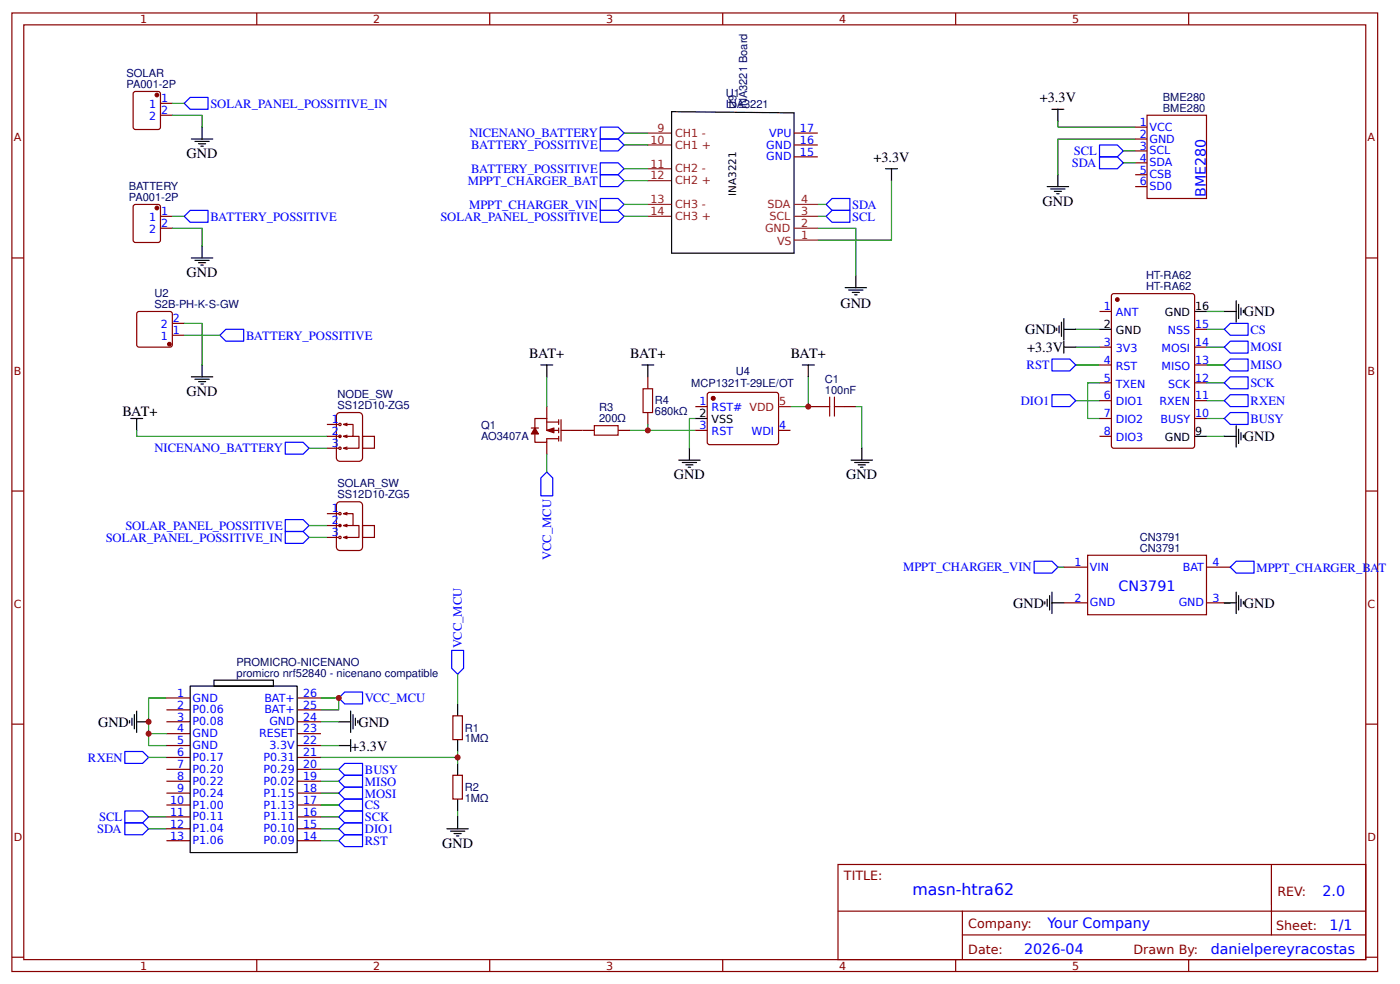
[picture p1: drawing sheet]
<svg xmlns="http://www.w3.org/2000/svg" width="312mm" height="219mm" viewBox="0 0 312 219" stroke-linecap="round" stroke-linejoin="round" font-family="sans-serif">
<g fill="none" stroke="#800" stroke-width=".26">
<path d="M2.6 2.9h304.1v213.2h-304.1zM5.3 5.5h298.7v208h-298.7zM57.1 2.9v2.6M109 2.9v2.6M160.9 2.9v2.6M212.7 2.9v2.6M264.6 2.9v2.6M29.9 20.4l5.3-.1 .4 .3 .1 7.7-.2 .4-5.3 .1-.5-.2-.1-7.7zM35.7 23h2.7M35.7 25.6h2.7M176.7 34.9h5.3M176.7 32.3h5.3"/>
<path d="M176.7 29.6h5.3M252.7 36.2h2.6M252.7 38.9h2.6M252.7 28.3h2.6M252.7 30.9h2.6M252.7 33.6h2.6M255.3 25.6h13.3v18.6h-13.3zM2.6 57.4h2.7M29.9 45.6l5.3-.1 .4 .2 .1 7.7-.2 .5h-5.3l-.5-.2-.1-7.7zM35.7 48.1h2.7M35.7 50.8h2.7M252.7 41.5h2.6"/>
<path d="M304 57.4h2.7M30.5 69.6l.5-.3 7.1 .1 .3 .4-.1 7.2-.5 .2h-7.1l-.3-.5zM38.4 74.6h2.6M38.4 71.9h2.6M244.7 77.2h2.7M244.7 69.3h2.7M247.5 65.6l.4-.3h17.5l.4 .3 .1 33.6-.3 .4-17.7 .1-.4-.2zM265.9 77.2h2.7M265.9 73.3h2.7M72.8 99.7h2.6M72.8 97.1h3.1M72.8 94.4h2.6"/>
<path d="M75.1 92l.6-.2h4.2a.79 .79 0 0 1 .8 .8v9.2a.79 .79 0 0 1-.8 .8h-4.2a.79 .79 0 0 1-.8-.8v-9.2zM76.5 94.4h2.1v2.7h-2.1M76.5 94.4l.8 .3M76.5 97.1l.8 .2M77.3 94.2l-.8 .2M77.3 96.8l-.8 .3M77.3 99.5l-.8 .2 .8 .3M78.6 97.1h1.3v2.6h-3.2M80.7 97.1h2.6v2.6h-2.6zM118.3 95.2h1.6M119.1 96.5v1.9h2.6v-.8h2.7M121.7 93.1h-2.6v2.1"/>
<path d="M121.7 93.1v2.7h2.7M121.7 93.9h2.7M121.7 90.5v2.6M121.7 98.4v2.6M124.4 93.4v1M124.4 95.2v1.1M124.4 97.1v1M124.9 95.8h7.4M124.9 93.4v4.7M137.6 95.8h2.6M144.2 83.8v2.7M144.2 91.8v2.6"/>
<path d="M154.8 90.5h2.6M154.8 95.8h2.6M157.7 87.4h15.3l.3 .4-.1 10.9-.4 .2h-15.1l-.3-.5v-10.6zM173.3 95.8h2.6M179.9 90.5h2.7M187.9 90.5h2.6M244.7 97.1h2.7M244.7 81.2h2.7M244.7 89.1h2.7M244.7 93.1h2.7M244.7 85.2h2.7M265.9 81.2h2.7"/>
<path d="M265.9 89.1h2.7M265.9 93.1h2.7M265.9 85.2h2.7M2.6 109.2h2.7M72.8 119.6h2.6M72.8 116.9h3.1M72.8 114.3h2.6M75.1 111.9l.6-.3h4.2a.79 .79 0 0 1 .8 .8v9.3a.79 .79 0 0 1-.8 .8h-4.2a.79 .79 0 0 1-.8-.8v-9.3zM76.5 114.3h2.1v2.6h-2.1M76.5 114.3l.8 .2M76.5 116.9l.8 .3M77.3 114l-.8 .3"/>
<path d="M77.3 116.7l-.8 .2M77.3 119.3l-.8 .3 .8 .2M78.6 116.9h1.3v2.7h-3.2M80.7 116.9h2.6v2.7h-2.6zM304 109.2h2.7M236.8 126.2h5.3M236.8 134.1h5.3M242.1 123.5h26.5v13.3h-26.5zM268.6 126.2h5.2M268.6 134.1h5.2M37 155.3h5.3M37 157.9h5.3"/>
<path d="M66.1 155.3h5.3M66.1 157.9h5.3M100.8 159.3h2.1v5.2h-2.1zM2.6 161.1h2.7M37 160.6h5.3M37 163.2h5.3M37 165.9h5.3M37 168.5h5.3M37 171.2h5.3M37 173.8h5.3M37 176.5h5.3M37 179.1h5.3"/>
<path d="M66.1 160.6h5.3M66.1 163.2h5.3M66.1 165.9h5.3M66.1 168.5h5.3M66.1 171.2h5.3M66.1 173.8h5.3M66.1 176.5h5.3M66.1 179.1h5.3M100.8 172.5h2.1v5.3h-2.1zM304 161.1h2.7M37 181.7h5.3M37 184.4h5.3"/>
<path d="M37 187h5.3M66.1 181.7h5.3M66.1 184.4h5.3M66.1 187h5.3M186.5 192.3h117.5v21.2h-117.5zM283 192.3v15.7M2.6 213h2.7M57.1 213.5v2.6M109 213.5v2.6M160.9 213.5v2.6M186.6 202.7h117.3M212.7 213.5v2.6"/>
<path d="M214.2 208h89.7M214.2 202.7v10.6M264.6 213.5v2.6M304 213h2.7"/>
<circle cx="75.7" cy="97.1" r=".26"/>
<circle cx="75.7" cy="99.7" r=".26"/>
<circle cx="75.7" cy="94.4" r=".26"/>
<circle cx="75.7" cy="116.9" r=".26"/>
<circle cx="75.7" cy="119.6" r=".26"/>
<circle cx="75.7" cy="114.3" r=".26"/>
</g>
<g fill="none" stroke="#000" stroke-width=".26">
<path d="M42.6 30.9h4.8M43.4 31.5h3.2M44.2 32h1.6M44.7 32.5h.5M45 28.3v2.6M149.5 24.8l27.2 .3v31.2h-27.2zM197.1 37.5h2.7M198.4 37.5v2.7M234.2 24.3h2.6M235.5 24.3v2.7M235.5 38.9v2.6M42.6 57.4h4.8"/>
<path d="M43.4 57.9h3.2M44.2 58.4h1.6M44.7 59h.5M45 54.7v2.7M233.1 41.5h4.8M233.9 42h3.2M234.7 42.6h1.6M235.2 43.1h.5M188.1 64h4.8M188.9 64.5h3.2M189.7 65.1h1.6M190.2 65.6h.6"/>
<path d="M190.5 61.4v2.6M235.2 73v.5M235.7 72.5v1.6M236.3 71.7v3.2M236.8 77.2h2.6M236.8 70.9v4.7M236.8 75.9v2.7M236.8 73.3h2.6M244.7 73.3h2.7M265.9 69.3h2.7M272.5 69.3h2.7M275.2 66.9v4.8"/>
<path d="M275.7 67.7v3.2M276.2 68.5v1.6M276.8 69v.6M29.1 93.1h2.6M30.4 93.1v2.7M42.6 83.8h4.8M43.4 84.4h3.2M44.2 84.9h1.6M44.7 85.4h.5M45 81.2v2.6M120.4 81.2h2.6M121.7 81.2v2.6"/>
<path d="M142.9 81.2h2.6M144.2 81.2v2.6M153.5 99.7v2.7M154.8 93.1h2.6M178.6 81.2h2.6M179.9 81.2v2.6M191.8 99.7v2.7M265.9 97.1h2.7M272.5 97.1h2.7M275.2 94.7v4.8M275.7 95.5v3.2M276.2 96.3v1.6"/>
<path d="M276.8 96.8v.5M151.1 102.4h4.7M151.9 102.9h3.1M152.7 103.4h1.6M153.2 104h.5M189.4 102.4h4.8M190.2 102.9h3.2M191 103.4h1.6M191.6 104h.5M232.6 133.9v.5M233.1 133.3v1.6M233.6 132.5v3.2"/>
<path d="M234.2 134.1h2.6M234.2 131.7v4.8M272.5 134.1h2.7M275.2 131.7v4.8M275.7 132.5v3.2M276.2 133.3v1.6M276.8 133.9v.5M29.4 159.8v1.6M29.9 159v3.2M30.4 158.2v4.8M42.3 152.6h23.8v37.1h-23.8zM47.6 151.3h13.3v1.3h-13.3z"/>
<path d="M78.1 158.2v4.8M78.6 159v3.2M79.1 159.8v1.6M101.9 156.6v2.7M28.8 160.3v.5M30.4 160.6h2.7M75.4 160.6h2.7M75.4 165.9h2.7M78.1 164.5v2.7M79.6 160.3v.5M101.9 164.5v2.7M101.9 169.8v2.7"/>
<path d="M101.9 177.8v2.6M99.5 184.4h4.7M100.3 184.9h3.2M101.1 185.4h1.6M101.6 186h.5M101.9 181.7v2.7"/>
</g>
<g fill="none" stroke="#080" stroke-width=".26">
<path d="M38.4 25.6h6.6v2.7M38.4 23h2.6M138.9 29.6h5.3M138.9 32.3h5.3M138.9 37.5h5.3M235.5 27v1.3h17.2M250 36.2h2.7M250 33.6h2.7M252.7 30.9h-17.2v8M38.4 50.8h6.6v3.9M38.4 48.1h2.6M138.9 48.1h5.3"/>
<path d="M138.9 45.5h5.3M138.9 40.2h5.3M182 50.8h8.5v10.6M182 48.1h1.9M182 45.5h1.9M198.4 40.2v13.2h-16.4M41 71.9h4v9.3M41 74.6h7.9M239.4 77.2h5.3M239.4 73.3h5.3M268.6 77.2h3.9M268.6 73.3h3.9"/>
<path d="M268.6 69.3h3.9M30.4 95.8v1.3h42.4M68.8 99.7h4M121.7 83.8v6.7M140.2 95.8h14.6M144.2 94.4v1.4M154.8 93.1h-1.3v6.6M179.9 83.8v6.7h-4M190.5 90.5h1.3v9.2M239.4 81.2h5.3M239.4 89.1h5.3M244.7 85.2h-2.6v7.9h2.6"/>
<path d="M268.6 81.2h3.9M268.6 89.1h3.9M268.6 97.1h3.9M268.6 85.2h3.9M268.6 93.1h3.9M68.8 116.9h4M68.8 119.6h4M121.7 101v4M235.5 126.2h1.3M272.5 134.1h1.3M37 155.3h-3.9v10.6h3.9M71.4 155.3h4v2.6h-4"/>
<path d="M101.9 150v6.6M33.1 168.5h3.9M33.1 163.2h3.9M71.4 160.6h4M71.4 165.9h4M71.4 171.2h4M71.4 179.1h4M71.4 176.5h4M71.4 173.8h4M71.4 168.5h30.5M101.9 167.2v2.6M33.1 184.4h3.9"/>
<path d="M33.1 181.7h3.9M71.4 184.4h4M71.4 181.7h4M71.4 187h4M101.9 180.4v1.3"/>
</g>
<g fill="#800" stroke="#800" stroke-width=".26">
<path d="M121.7 95.8l1.6-.6v1.1z"/>
<path d="M119.1 95.2l.8 1.3h-1.6z"/>
<circle cx="34.9" cy="21.1" r=".4"/>
<circle cx="34.9" cy="46.3" r=".4"/>
<circle cx="37.7" cy="76.6" r=".4"/>
<circle cx="248.7" cy="66.6" r=".4"/>
<circle cx="158.7" cy="88.6" r=".4"/>
</g>
<g fill="none" stroke="#00f" stroke-width=".26">
<path d="M42.3 21.7h4v2.6h-4l-1.3-1.3zM133.6 28.3h4l1.3 1.3-1.3 1.3h-4zM133.6 30.9h4l1.3 1.4-1.3 1.3h-4zM133.6 36.2h4l1.3 1.3-1.3 1.4h-4zM133.6 38.9h4l1.3 1.3-1.3 1.3h-4zM244.7 34.9h4l1.3 1.3-1.3 1.3h-4zM244.7 32.3h4l1.3 1.3-1.3 1.3h-4zM41 48.1l1.3-1.3h4v2.7h-4zM133.6 44.2h4l1.3 1.3-1.3 1.3h-4zM133.6 46.8h4l1.3 1.3-1.3 1.4h-4zM183.9 45.5l1.3-1.3h4v2.6h-4zM185.2 46.8h4v2.7h-4l-1.3-1.4z"/>
<path d="M50.3 73.3h3.9v2.6h-3.9l-1.4-1.3zM234.2 79.9h3.9l1.3 1.3-1.3 1.3h-3.9zM272.5 77.2l1.3-1.3h4v2.7h-4zM272.5 73.3l1.3-1.4h4v2.7h-4zM63.5 98.4h4l1.3 1.3-1.3 1.3h-4zM234.2 87.8h3.9l1.3 1.3-1.3 1.4h-3.9zM272.5 81.2l1.3-1.3h4v2.6h-4zM272.5 89.1l1.3-1.3h4v2.7h-4zM272.5 85.2l1.3-1.4h4v2.7h-4zM272.5 93.1l1.3-1.3h4v2.6h-4zM63.5 118.2h4l1.3 1.4-1.3 1.3h-4zM63.5 115.6h4l1.3 1.3-1.3 1.3h-4z"/>
<path d="M120.4 106.3l1.3-1.3 1.3 1.3v4h-2.6zM230.2 124.9h4l1.3 1.3-1.3 1.3h-4zM275.2 124.9h3.9v2.6h-3.9l-1.4-1.3zM75.4 155.3l1.3-1.3h4v2.6h-4zM100.5 144.7h2.7v4l-1.3 1.3-1.4-1.3zM27.8 167.2h3.9l1.4 1.3-1.4 1.3h-3.9zM75.4 171.2l1.3-1.4h4v2.7h-4zM75.4 173.8l1.3-1.3h4v2.6h-4zM75.4 179.1l1.3-1.3h4v2.6h-4zM76.7 175.1h4v2.7h-4l-1.3-1.3zM27.8 183.1h3.9l1.4 1.3-1.4 1.3h-3.9zM27.8 180.4h3.9l1.4 1.3-1.4 1.4h-3.9z"/>
<path d="M75.4 184.4l1.3-1.3h4v2.6h-4zM76.7 180.4h4v2.7h-4l-1.3-1.4zM76.7 185.7h4v2.7h-4l-1.3-1.4z"/>
</g>
<path d="M144.2 37.5h5.3M144.2 29.6h5.3M144.2 32.3h5.3M144.2 40.2h5.3M144.2 48.1h5.3M144.2 45.5h5.3M176.7 48.1h5.3M176.7 45.5h5.3M176.7 53.4h5.3M176.7 50.8h5.3" fill="none" stroke="#8d2323" stroke-width=".26"/>
<path d="M132.3 94.7h5.3v2.1h-5.3zM143.1 86.5h2.2v5.3h-2.2zM182.6 90.5h2.1M184.7 88.3v4.3M185.7 90.5h2.2M185.7 88.3v4.3" fill="none" stroke="#a00000" stroke-width=".26"/>
<path d="M173.3 90.5h2.6" fill="none" stroke="#f00" stroke-width=".26"/>
<g fill="#c00">
<circle cx="33.1" cy="160.6" r=".66"/>
<circle cx="33.1" cy="163.2" r=".66"/>
<circle cx="101.9" cy="168.5" r=".66"/>
<circle cx="75.4" cy="155.3" r=".66"/>
<circle cx="179.9" cy="90.5" r=".66"/>
<circle cx="144.2" cy="95.8" r=".66"/>
</g>
<text font-size="3.5" fill="#00f" x="203.1" y="199.1">masn-htra62</text>
<g font-size="3.2">
<text x="231.5" y="22.7">+3.3V</text>
<text x="41.5" y="35.2">GND</text>
<text x="194.4" y="36">+3.3V</text>
<text x="232" y="45.7">GND</text>
<text x="41.5" y="61.6">GND</text>
<text x="187.1" y="68.6">GND</text>
<text x="276.9" y="70.4">GND</text>
<text x="228.2" y="74.4">GND</text>
<text x="117.8" y="79.6">BAT+</text>
<text x="140.3" y="79.6">BAT+</text>
<text x="176" y="79.6">BAT+</text>
<text x="228.6" y="78.3">+3.3V</text>
<text x="41.5" y="88.1">GND</text>
<text x="27.3" y="92.6">BAT+</text>
<text x="276.9" y="98.2">GND</text>
<text x="150" y="106.6">GND</text>
<text x="188.4" y="106.6">GND</text>
<text x="225.6" y="135.2">GND</text>
<text x="276.9" y="135.2">GND</text>
<text x="21.8" y="161.6">GND</text>
<text x="79.8" y="161.7">GND</text>
<text x="78.2" y="167">+3.3V</text>
<text x="98.4" y="188.6">GND</text>
</g>
<g font-size="3.2" fill="#00f">
<text x="268.4" y="43.8" transform="rotate(-90 268.4 43.8)">BME280</text>
<text x="249" y="131.5">CN3791</text>
<text x="294.4" y="199.3">2.0</text>
<text x="233.2" y="206.4">Your Company</text>
<text x="296" y="207">1/1</text>
<text x="228" y="212.3">2026-04</text>
<text x="269.5" y="212.2">danielpereyracostas</text>
</g>
<g font-size="2.8" fill="#00f">
<text x="46.8" y="23.9">SOLAR_PANEL_POSSITIVE_IN</text>
<text x="104.5" y="30.5">NICENANO_BATTERY</text>
<text x="104.9" y="33.2">BATTERY_POSSITIVE</text>
<text x="239" y="34.5">SCL</text>
<text x="104.2" y="41.1">MPPT_CHARGER_BAT</text>
<text x="104.9" y="38.5">BATTERY_POSSITIVE</text>
<text x="238.6" y="37.1">SDA</text>
<text x="104.5" y="46.4">MPPT_CHARGER_VIN</text>
<text x="189.7" y="46.5">SDA</text>
<text x="46.8" y="49.1">BATTERY_POSSITIVE</text>
<text x="98" y="49.1">SOLAR_PANEL_POSSITIVE</text>
<text x="189.7" y="49.1">SCL</text>
<text x="54.8" y="75.6">BATTERY_POSSITIVE</text>
<text x="278.3" y="74.3">CS</text>
<text x="228.5" y="82.2">RST</text>
<text x="278.3" y="82.1">MISO</text>
<text x="278.3" y="78.1">MOSI</text>
<text x="278.3" y="86.2">SCK</text>
<text x="227.2" y="90.1">DIO1</text>
<text x="278.3" y="90">RXEN</text>
<text x="278.3" y="94.1">BUSY</text>
<text x="34.4" y="100.7">NICENANO_BATTERY</text>
<text x="27.9" y="117.9">SOLAR_PANEL_POSSITIVE</text>
<text x="23.5" y="120.5">SOLAR_PANEL_POSSITIVE_IN</text>
<text x="122.7" y="124.5" transform="rotate(-90 122.7 124.5)">VCC_MCU</text>
<text x="201" y="127.1">MPPT_CHARGER_VIN</text>
<text x="279.7" y="127.1">MPPT_CHARGER_BAT</text>
<text x="102.8" y="144.2" transform="rotate(-90 102.8 144.2)">VCC_MCU</text>
<text x="81.2" y="156.2">VCC_MCU</text>
<text x="19.6" y="169.5">RXEN</text>
<text x="81.2" y="172.2">BUSY</text>
<text x="81.2" y="174.8">MISO</text>
<text x="81.2" y="177.4">MOSI</text>
<text x="21.6" y="185.3">SDA</text>
<text x="22.1" y="182.6">SCL</text>
<text x="81.2" y="182.7">SCK</text>
<text x="81.2" y="180.1">CS</text>
<text x="81.2" y="185.4">DIO1</text>
<text x="81.2" y="188">RST</text>
</g>
<g font-size="2.8" fill="#800">
<text x="187.9" y="195.8">TITLE:</text>
<text x="284.3" y="199.3">REV:</text>
<text x="215.5" y="206.4">Company:</text>
<text x="284.1" y="206.9">Sheet:</text>
<text x="215.5" y="212.2">Date:</text>
<text x="252.3" y="212.2">Drawn By:</text>
</g>
<g font-size="2.5" fill="#800">
<text x="31.2" y="5.1">1</text>
<text x="83.1" y="5.1">2</text>
<text x="134.9" y="5.1">3</text>
<text x="186.8" y="5.1">4</text>
<text x="238.7" y="5.1">5</text>
<text x="3" y="31.5">A</text>
<text x="304.4" y="31.5">A</text>
<text x="3" y="83.3">B</text>
<text x="304.4" y="83.3">B</text>
<text x="3" y="135.2">C</text>
<text x="304.4" y="135.2">C</text>
<text x="3" y="187">D</text>
<text x="304.4" y="187">D</text>
<text x="31.2" y="215.7">1</text>
<text x="83.1" y="215.7">2</text>
<text x="134.9" y="215.7">3</text>
<text x="186.8" y="215.7">4</text>
<text x="238.7" y="215.7">5</text>
</g>
<g font-size="2.5" fill="#000080">
<text x="28.2" y="17.2">SOLAR</text>
<text x="28.2" y="19.6">PA001-2P</text>
<text x="161.5" y="21.7">U1</text>
<text x="258.8" y="22.4">BME280</text>
<text x="161.5" y="24.1">INA3221</text>
<text x="164" y="24.3" transform="rotate(-90 164 24.3)">U9</text>
<text x="166.3" y="24.3" transform="rotate(-90 166.3 24.3)">INA3221 Board</text>
<text x="258.8" y="24.8">BME280</text>
<text x="28.7" y="44.7">PA001-2P</text>
<text x="28.7" y="42.3">BATTERY</text>
<text x="255.1" y="64.5">HT-RA62</text>
<text x="255.1" y="62.2">HT-RA62</text>
<text x="34.4" y="68.5">S2B-PH-K-S-GW</text>
<text x="34.4" y="66.1">U2</text>
<text x="163.8" y="83.4">U4</text>
<text x="75.1" y="88.6">NODE_SW</text>
<text x="145.8" y="90">R4</text>
<text x="153.8" y="86">MCP1321T-29LE/OT</text>
<text x="183.6" y="87.6">100nF</text>
<text x="183.6" y="85.2">C1</text>
<text x="75.1" y="91">SS12D10-ZG5</text>
<text x="107.1" y="95.6">Q1</text>
<text x="133.4" y="93.9">200Ω</text>
<text x="133.4" y="91.5">R3</text>
<text x="145.8" y="92.4">680kΩ</text>
<text x="107.1" y="97.9">AO3407A</text>
<text x="75.1" y="110.8">SS12D10-ZG5</text>
<text x="75.1" y="108.4">SOLAR_SW</text>
<text x="253.7" y="122.7">CN3791</text>
<text x="253.7" y="120.3">CN3791</text>
<text x="52.7" y="148.1">PROMICRO-NICENANO</text>
<text x="52.7" y="150.5">promicro nrf52840 - nicenano compatible</text>
<text x="103.5" y="165.1">1MΩ</text>
<text x="103.5" y="162.8">R1</text>
<text x="103.5" y="178.4">1MΩ</text>
<text x="103.5" y="176">R2</text>
</g>
<g font-size="2.5" fill="#00f">
<text x="35.9" y="22.7">1</text>
<text x="33.2" y="24.1">1</text>
<text x="33.2" y="26.7">2</text>
<text x="35.9" y="25.4">2</text>
<text x="178.1" y="29.3">17</text>
<text x="253.8" y="28">1</text>
<text x="255.9" y="29.1">VCC</text>
<text x="170.6" y="35.7">GND</text>
<text x="170.6" y="33">GND</text>
<text x="171.2" y="30.4">VPU</text>
<text x="178.1" y="34.6">15</text>
<text x="178.1" y="32">16</text>
<text x="253.8" y="36">4</text>
<text x="253.8" y="30.7">2</text>
<text x="253.8" y="33.3">3</text>
<text x="255.9" y="31.7">GND</text>
<text x="255.9" y="34.4">SCL</text>
<text x="253.8" y="38.6">5</text>
<text x="253.8" y="41.2">6</text>
<text x="255.9" y="37">SDA</text>
<text x="255.9" y="39.7">CSB</text>
<text x="35.9" y="47.9">1</text>
<text x="255.9" y="42.3">SD0</text>
<text x="33.2" y="49.2">1</text>
<text x="33.2" y="51.8">2</text>
<text x="35.9" y="50.5">2</text>
<text x="38.5" y="71.7">2</text>
<text x="245.7" y="69">1</text>
<text x="248.4" y="70.4">ANT</text>
<text x="35.8" y="75.6">1</text>
<text x="35.8" y="73">2</text>
<text x="38.5" y="74.3">1</text>
<text x="245.7" y="77">3</text>
<text x="259.9" y="74.3">NSS</text>
<text x="266" y="77">14</text>
<text x="266" y="73">15</text>
<text x="245.7" y="80.9">4</text>
<text x="248.4" y="82.3">RST</text>
<text x="248.4" y="78.3">3V3</text>
<text x="258.6" y="82.3">MISO</text>
<text x="258.6" y="78.3">MOSI</text>
<text x="266" y="80.9">13</text>
<text x="245.7" y="88.9">6</text>
<text x="245.7" y="84.9">5</text>
<text x="248.4" y="86.2">TXEN</text>
<text x="260" y="86.2">SCK</text>
<text x="266" y="88.9">11</text>
<text x="266" y="84.9">12</text>
<text x="73.8" y="94.2">1</text>
<text x="155.7" y="90.2">1</text>
<text x="155.7" y="95.5">3</text>
<text x="158.4" y="91.5">RST# VDD</text>
<text x="173.4" y="95.5">4</text>
<text x="245.7" y="92.8">7</text>
<text x="248.4" y="90.2">DIO1</text>
<text x="248.4" y="94.2">DIO2</text>
<text x="258.1" y="90.2">RXEN</text>
<text x="258.3" y="94.2">BUSY</text>
<text x="266" y="92.8">10</text>
<text x="73.8" y="99.5">3</text>
<text x="73.8" y="96.8">2</text>
<text x="158.4" y="96.8">RST</text>
<text x="167.3" y="96.8">WDI</text>
<text x="245.7" y="96.8">8</text>
<text x="248.4" y="98.1">DIO3</text>
<text x="73.8" y="119.3">3</text>
<text x="73.8" y="116.7">2</text>
<text x="73.8" y="114">1</text>
<text x="239.2" y="125.9">1</text>
<text x="269.9" y="125.9">4</text>
<text x="242.6" y="127">VIN</text>
<text x="263.3" y="127">BAT</text>
<text x="239.2" y="133.9">2</text>
<text x="242.6" y="134.9">GND</text>
<text x="262.4" y="134.9">GND</text>
<text x="269.9" y="133.9">3</text>
<text x="39.4" y="155">1</text>
<text x="67.5" y="155">26</text>
<text x="39.4" y="157.7">2</text>
<text x="39.4" y="160.3">3</text>
<text x="42.9" y="156.1">GND</text>
<text x="42.9" y="158.7">P0.06</text>
<text x="42.9" y="161.4">P0.08</text>
<text x="58.8" y="158.7">BAT+</text>
<text x="58.8" y="156.1">BAT+</text>
<text x="60" y="161.4">GND</text>
<text x="67.5" y="160.3">24</text>
<text x="67.5" y="157.7">25</text>
<text x="39.4" y="163">4</text>
<text x="39.4" y="165.6">5</text>
<text x="42.9" y="164">GND</text>
<text x="42.9" y="166.7">GND</text>
<text x="57.7" y="164">RESET</text>
<text x="60" y="166.7">3.3V</text>
<text x="67.5" y="165.6">22</text>
<text x="67.5" y="163">23</text>
<text x="39.4" y="168.2">6</text>
<text x="39.4" y="170.9">7</text>
<text x="39.4" y="173.5">8</text>
<text x="42.9" y="169.3">P0.17</text>
<text x="42.9" y="172">P0.20</text>
<text x="58.6" y="172">P0.29</text>
<text x="58.6" y="169.3">P0.31</text>
<text x="67.5" y="173.5">19</text>
<text x="67.5" y="170.9">20</text>
<text x="67.5" y="168.2">21</text>
<text x="37.9" y="178.8">10</text>
<text x="39.4" y="176.2">9</text>
<text x="42.9" y="174.6">P0.22</text>
<text x="42.9" y="177.2">P0.24</text>
<text x="42.9" y="179.9">P1.00</text>
<text x="58.6" y="179.9">P1.13</text>
<text x="58.6" y="177.2">P1.15</text>
<text x="58.6" y="174.6">P0.02</text>
<text x="67.5" y="178.8">17</text>
<text x="67.5" y="176.2">18</text>
<text x="37.9" y="181.5">11</text>
<text x="37.9" y="184.1">12</text>
<text x="42.9" y="182.5">P0.11</text>
<text x="42.9" y="185.2">P1.04</text>
<text x="58.6" y="185.2">P0.10</text>
<text x="58.6" y="182.5">P1.11</text>
<text x="67.5" y="184.1">15</text>
<text x="67.5" y="181.5">16</text>
<text x="37.9" y="186.8">13</text>
<text x="42.9" y="187.8">P1.06</text>
<text x="58.6" y="187.8">P0.09</text>
<text x="67.5" y="186.8">14</text>
</g>
<g font-size="2.5" fill="#8d2323">
<text x="146.3" y="29.3">9</text>
<text x="144.8" y="32">10</text>
<text x="150.3" y="30.4">CH1 -</text>
<text x="150.3" y="33">CH1 +</text>
<text x="144.8" y="39.9">12</text>
<text x="144.8" y="37.3">11</text>
<text x="150.3" y="41">CH2 +</text>
<text x="150.3" y="38.3">CH2 -</text>
<text x="144.8" y="47.9">14</text>
<text x="144.8" y="45.2">13</text>
<text x="150.3" y="46.3">CH3 -</text>
<text x="170.8" y="46.3">SDA</text>
<text x="178.3" y="47.9">3</text>
<text x="178.3" y="45.2">4</text>
<text x="150.3" y="48.9">CH3 +</text>
<text x="170.3" y="51.6">GND</text>
<text x="171.3" y="48.9">SCL</text>
<text x="178.3" y="53.2">1</text>
<text x="178.3" y="50.5">2</text>
<text x="173" y="54.5">VS</text>
</g>
<g font-size="2.5">
<text x="259.3" y="70.4">GND</text>
<text x="266" y="69">16</text>
<text x="245.7" y="73">2</text>
<text x="248.4" y="74.3">GND</text>
<text x="155.7" y="92.8">2</text>
<text x="158.4" y="94.2">VSS</text>
<text x="259.3" y="98.1">GND</text>
<text x="266" y="96.8">9</text>
</g>
<text font-size="2.5" fill="#f00" x="173.4" y="90.2">5</text>
<text font-size="2.3" x="163.9" y="43.5" transform="rotate(-90 163.9 43.5)">INA3221</text>
</svg>
